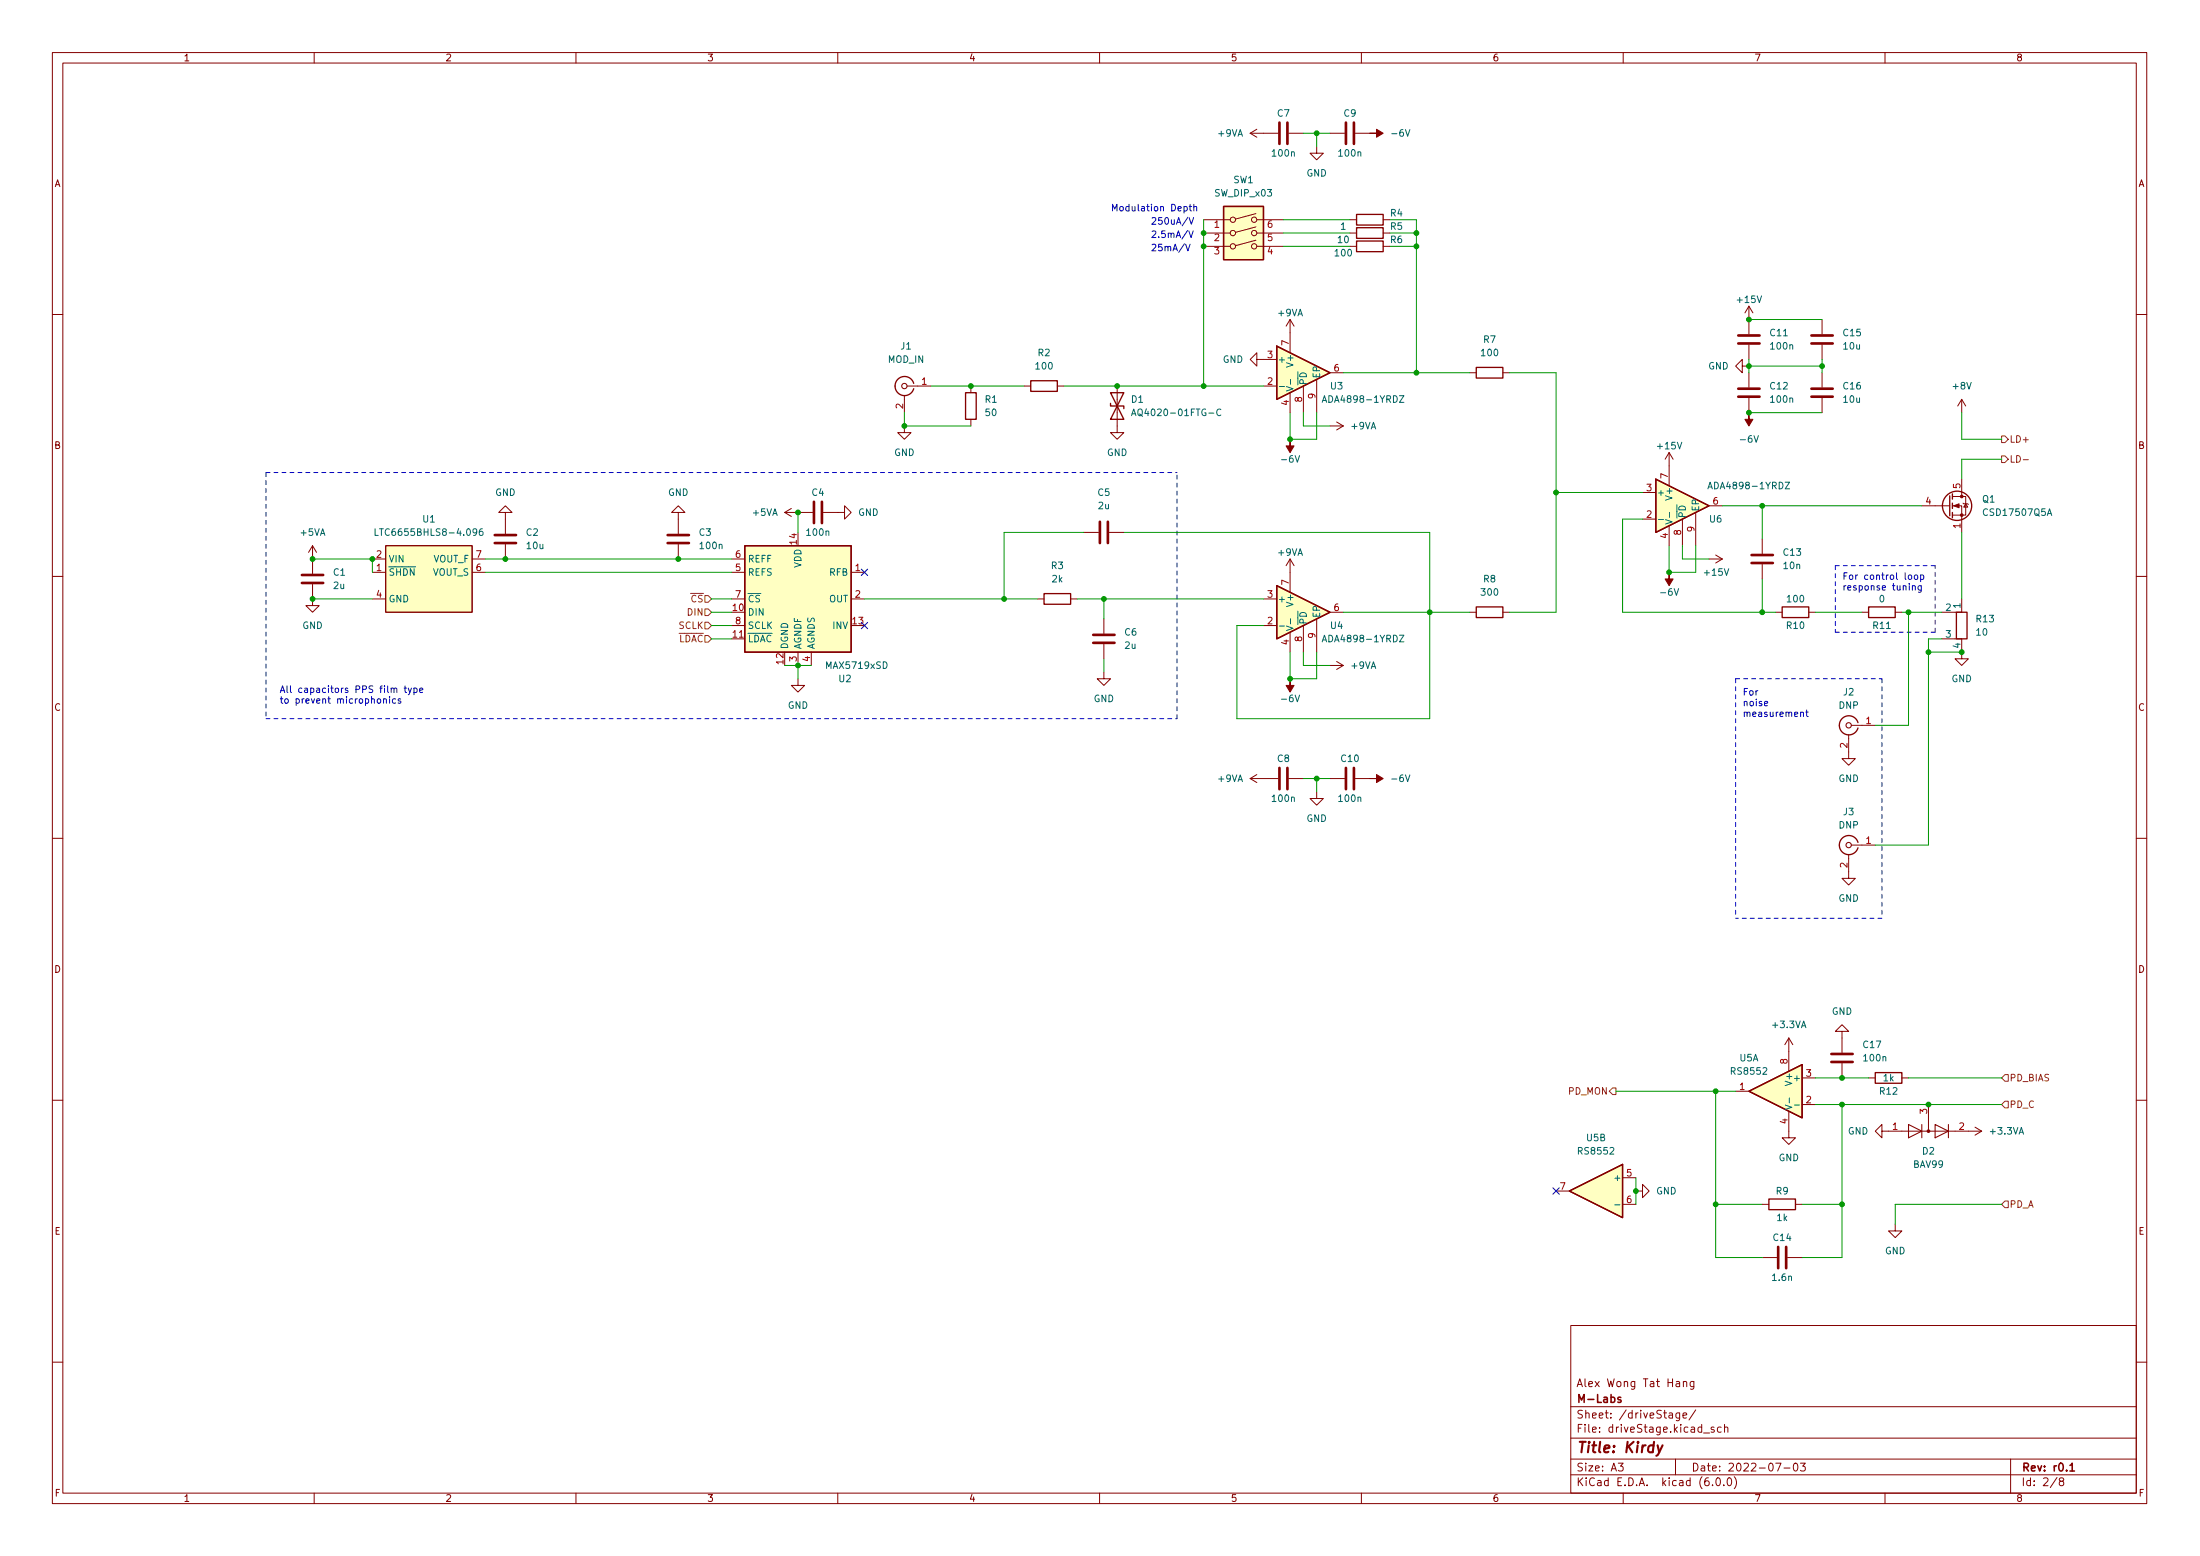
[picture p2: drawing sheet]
<svg xmlns="http://www.w3.org/2000/svg" width="420mm" height="297mm" viewBox="0 0 420 297" stroke-linecap="round" stroke-linejoin="round" font-family="sans-serif">
<g fill="none" stroke="#840000" stroke-width=".19">
<path d="M10 10h400v277h-400zM12 12h396v273h-396zM60 10v2M110 10v2M160 10v2M210 10v2M260 10v2M310 10v2M360 10v2M238.8 25.4h5.3M238.8 25.4l1.2 .8M240 24.7l-1.2 .7"/>
<path d="M246.1 25.4h2.8M251.5 28v1.2h1.2l-1.2 1.3-1.3-1.3h1.3M254 25.4h2.8M258.8 25.4h2.8M229.9 47h5M229.9 41.9h5M229.9 44.5h5M239.9 45.9l-3.9 1M239.9 43.3l-3.9 1.1M239.9 40.8l-3.9 1M240 47h5.1M240 41.9h5.1"/>
<path d="M240 44.5h5.1M257.8 47h1.3M257.8 41.9h1.3M257.8 44.5h1.3M264.2 47h1.2M264.2 41.9h1.2M264.2 44.5h1.2M334 58.5v5.3M334 58.5l-.8 1.2M334 58.5l.8 1.2M10 60h2M172.7 75.5v3.3"/>
<path d="M173.2 73.7h4.6M185.4 73.7v1.3M195.6 73.7h1.2M201.9 73.7h1.3M213.4 73.7v8.9h1.2l-1.2 1.3-1.3-1.3h1.3M240 68.6v-1.3l-1.2 1.3 1.2 1.3v-1.3h3.8M241.3 73.7h2.5M246.4 61l-.8 1.3M246.4 61v6.3M246.4 75v3.8M246.4 61l.7 1.3M248.9 73.7v5.1"/>
<path d="M251.5 72.4v6.4M254 71.2h2.5M280.7 71.2h1.2M287 71.2h1.3M332.7 69.9v-1.3l-1.2 1.3 1.2 1.3v-1.3h1.3M334 65.8v2.8M334 71.2v2.8M334 76v2.8M348 61v2.8M348 65.8v2.8M348 71.2v2.8M348 76v2.8"/>
<path d="M374.6 76.2v2.6M374.6 76.2l-.7 1.3M374.6 76.2l.8 1.3M408 60h2M96.5 97.8h1.3l-1.3-1.2-1.3 1.2h1.3v4.1M129.5 97.8h1.3l-1.3-1.2-1.2 1.2h1.2v4.1M149.9 97.8l1.2 .8M149.9 97.8h5.3M151.1 97.1l-1.2 .7M157.2 97.8h4.1v-1.2l1.3 1.2-1.3 1.3v-1.3M172.7 81.3v1.3h1.3l-1.3 1.3-1.3-1.3h1.3M185.4 80v1.3"/>
<path d="M254 81.3h2.5M255.3 80.6l1.2 .7M256.5 81.3l-1.2 .8M313.7 99.1h2.5M313.7 94h2.5M318.8 86.4l-.8 1.3M318.8 86.4v6.3M318.8 86.4l.7 1.3M321.3 99.1v5.1M323.8 97.8v6.4M326.4 96.6h2.5M367 96.6h5.4"/>
<path d="M372.9 96.6h1.7v5M372.9 94.8h2.5v3.5h-2.5M374.6 91.5v3.3M374.9 96l1 .3M375.4 96.2l.4 .6h-.8zM10 110h2M59.7 111.5v4.1h1.3l-1.3 1.3-1.3-1.3h1.3M59.7 104.2v5.3M59.7 104.2l-.8 1.2M59.7 104.2l.8 1.2M71.1 114.3h2.6M71.1 109.3h2.6"/>
<path d="M71.1 106.7h2.6M73.7 104.2h16.5v12.7h-16.5zM90.2 109.3h2.5M90.2 106.7h2.5M96.5 103.9v2.8M129.5 103.9v2.8M139.7 119.4h2.5M139.7 114.3h2.5M139.7 109.3h2.5M139.7 106.7h2.5M162.6 114.3h2.5M162.6 109.3h2.5"/>
<path d="M198.1 114.3h1.3M204.5 114.3h1.2M207 101.6h2.8M210.8 118.1v2.8M211.8 101.6h2.8M241.3 119.4h2.5M241.3 114.3h2.5M246.4 106.7v6.4M246.4 106.7l-.8 1.3M246.4 106.7l.7 1.3M248.9 119.4v5.1M251.5 118.1v6.4"/>
<path d="M254 116.9h2.5M280.7 116.9h1.2M287 116.9h1.3M318.8 100.4v3.8M326.4 106.7h2.5M327.7 106l1.2 .7M328.9 106.7l-1.2 .8M336.5 102.9v2.8M336.5 107.7v2.8M339.1 116.9h1.3M345.4 116.9h1.3M355.6 116.9h1.3"/>
<path d="M361.9 116.9h1.3M374.6 114.3v2.6h-3.8M408 110h2M139.7 122h2.5M152.4 129.6v1.2h1.3l-1.3 1.3-1.3-1.3h1.3M152.4 124.5v2.5M154.9 124.5v2.5M210.8 128.3v1.3h1.3l-1.3 1.2-1.3-1.2h1.3M210.8 123v2.8M246.4 120.7v3.8M254 127h2.5M255.3 126.3l1.2 .7"/>
<path d="M256.5 127l-1.2 .8M353.6 138.5h4.5M370.8 122h3.8v3.8h1.3l-1.3 1.2-1.2-1.2h1.2M238.8 148.6l1.2 .8M238.8 148.6h5.3M240 147.9l-1.2 .7M246.1 148.6h2.8M251.5 151.2v1.2h1.2l-1.2 1.3-1.3-1.3h1.3M254 148.6h2.8M258.8 148.6h2.8M353.1 140.2v4.6h1.2l-1.2 1.3-1.3-1.3h1.3M10 160h2"/>
<path d="M353.1 163.1v4.6h1.2l-1.2 1.2-1.3-1.2h1.3M353.6 161.3h4.5M408 160h2M341.6 198.2l-.7 1.2M341.6 198.2v6.3M341.6 198.2l.8 1.2M351.8 196.9h1.3l-1.3-1.3-1.3 1.3h1.3v4.1M10 210h2M331.5 208.3h2.5M341.6 212.1v5.1h1.3l-1.3 1.3-1.2-1.3h1.2M344.2 205.8h2.5M344.2 210.9h2.5"/>
<path d="M351.8 203v2.8M356.9 205.8h1.2M359.4 215.9v-1.2l-1.3 1.2 1.3 1.3v-1.3h19.1M363.2 205.8h1.3M368.3 210.9v5M377.2 215.2l1.3 .7M378.5 215.9l-1.3 .8M408 210h2M297.2 227.4h2.5M309.9 224.8h2.5M309.9 229.9h2.5M312.4 227.4h1.3v-1.3l1.3 1.3-1.3 1.2v-1.2"/>
<path d="M336.5 229.9h1.3M342.9 229.9h1.3M361.9 233.7v1.3h1.3l-1.3 1.3-1.2-1.3h1.2M300 253h108v32h-108zM336.5 240.1h2.8M341.4 240.1h2.8M10 260h2M300 278.5h108M300 274.5h108M300 268.5h108M309.1 279.3h.9l-.5 .6 .4 .1v.7l-.2 .1-.6-.1M320 278.5v3"/>
<path d="M320.8 269.7v1.2l-.3 .3-.4-.1M320.8 269.8l-.5-.1-.2 .3 .1 .6h.6M321.4 270.2l.7-.1v-.3l-.5-.1-.2 .2 .1 .7h.6M321.5 263.9l.2-.2 .4 .1v.9M321.5 263.7v1M323.5 263.7v1.2l-.3 .3-.3-.1M323.5 263.8l-.4-.1-.3 .3 .1 .6h.6M323.8 269.1l-1.2 2M325.4 273.6h1.1M327.4 272.5l-.4-.1-.2 .2v.2l.6 .2v.3h-.6M328.7 272.5l-.4-.1-.3 .3 .1 .6h.6M329.4 272.6l.2-.2 .3 .1 .1 .9"/>
<path d="M329.4 271.9v1.5M339.1 279.3h1l-.6 1.5M342.7 279.4l.2-.1a.8 .8 0 0 1 .5 .8 .8 .8 0 0 1-.5 .7 1 1 0 0 1-.2-1.4zM343.8 279.3h1l-.5 .6 .4 .1v.7l-.2 .1-.7-.1M384 278.5v6.5M408 260h2M60 285v2M110 285v2M160 285v2M210 285v2M260 285v2M300 281.5h108"/>
<path d="M310 285v2M327.1 283.5v.1M327.9 282.2l.2-.1a.8 .8 0 0 1 .5 .8 .8 .8 0 0 1-.5 .7 1 1 0 0 1-.2-1.4zM329.2 283.5v.1M330.1 282.2l.1-.1a.8 .8 0 0 1 .5 .8 .8 .8 0 0 1-.5 .7 1 1 0 0 1-.1-1.4zM331.2 281.9a1.72 1.72 0 0 1 0 2.3M340.7 280.2h1.2M360 285v2M392.9 282l-1.3 2M393.6 282.8l-.3-.3 .1-.2 .2-.2 .4 .1 .1 .2v.2l-.7 .2-.1 .2v.3l.3 .3 .4-.1 .1-.2v-.4l-.3-.1"/>
<circle cx="235.5" cy="41.9" r=".51"/>
<circle cx="235.5" cy="44.5" r=".51"/>
<circle cx="235.5" cy="47" r=".51"/>
<circle cx="239.5" cy="41.9" r=".51"/>
<circle cx="239.5" cy="44.5" r=".51"/>
<circle cx="239.5" cy="47" r=".51"/>
</g>
<path d="M309.5 266.8l-.3-.1-.2 .2v.2l.5 .2v.3h-.5M395.3 279.7l.5-.4v1.5M395.3 280.8h.9" fill="none" stroke="#840000" stroke-width=".3"/>
<path d="M316.6 275.9l.3 1.3M317.5 275.9l-.9 1.8-.3 .2" fill="none" stroke="#840000" stroke-width=".4"/>
<g fill="none" stroke="#840000" stroke-width=".25">
<path d="M233.7 39.4h7.6v10.2h-7.6zM259.1 46h5.1v2h-5.1zM259.1 40.9h5.1v2.1h-5.1zM259.1 43.5h5.1v2h-5.1zM174.5 73.2a1.81 1.81 0 0 0-2.8-1 1.81 1.81 0 0 0 0 3 1.81 1.81 0 0 0 2.8-1M184.4 75h2v5h-2zM196.8 72.7h5.1v2h-5.1zM212.1 77v.5h2.5v.5M212.1 75h2.5l-2.5 5h2.5zM243.8 66.1l10.2 5.1-10.2 5zM281.9 70.1h5.1v2.1h-5.1zM316.2 91.5l10.2 5.1-10.2 5z"/>
<path d="M372.4 94.7v3.8M372.9 94.3v1M372.9 96v1.1M372.9 97.8v1M142.2 104.2h20.4v20.3h-20.4zM199.4 113.3h5.1v2.1h-5.1zM243.8 111.8l10.2 5.1-10.2 5.1zM281.9 115.9h5.1v2h-5.1zM340.4 115.9h5v2h-5zM356.9 115.9h5v2h-5zM373.6 116.9h2.1v5.1h-2.1zM354.8 138a1.81 1.81 0 0 0-2.8-1 1.81 1.81 0 0 0 0 2.9 1.81 1.81 0 0 0 2.8-.9"/>
<path d="M354.8 160.8a1.81 1.81 0 0 0-2.8-1 1.81 1.81 0 0 0 0 3 1.81 1.81 0 0 0 2.8-1M334 208.3l10.2-5.1v10.2zM358.1 204.8h5.1v2h-5.1zM299.7 227.4l10.2-5.1v10.1zM337.8 228.9h5.1v2h-5.1z"/>
<circle cx="373.8" cy="96.6" r="2.79"/>
</g>
<g fill="none" stroke="#840000" stroke-width=".51">
<path d="M244.3 23.4v4.1M245.9 23.4v4.1M257 23.4v4.1M258.6 23.4v4.1M332 75.7h4M332 74.2h4M332 65.6h4M332 64h4M345.9 75.7h4.1M345.9 74.2h4.1M345.9 65.6h4.1M345.9 64h4.1"/>
<path d="M155.4 95.8v4.1M157 95.8v4.1M210.1 99.6v4.1M211.6 99.6v4.1M57.7 111.3h4M57.7 109.8h4M94.5 103.7h4.1M94.5 102.1h4.1M127.5 103.7h4.1M127.5 102.1h4.1M334.5 107.5h4.1M334.5 106h4.1"/>
<path d="M208.8 122.7h4.1M208.8 121.2h4.1M244.3 146.6v4.1M245.9 146.6v4.1M257 146.6v4.1M258.6 146.6v4.1M349.8 202.7h4M349.8 201.2h4M339.6 238v4.1M341.1 238v4.1"/>
</g>
<g fill="none" stroke="#840000" stroke-width=".2">
<path d="M364.5 214.7l2.5 1.2-2.5 1.3zM367 214.7v2.5M369.6 214.7l2.5 1.2-2.5 1.3zM372.1 214.7v2.5"/>
<circle cx="172.7" cy="73.7" r=".51"/>
<circle cx="353.1" cy="138.5" r=".51"/>
<circle cx="353.1" cy="161.3" r=".51"/>
</g>
<g fill="#840000" stroke="#840000" stroke-width=".19">
<path d="M246.4 83.9v1.2h.7l-.7 1.3-.8-1.3h.8z"/>
<path d="M246.4 129.6v1.2h.7l-.7 1.3-.8-1.3h.8z"/>
<path d="M318.8 109.3v1.2h.7l-.7 1.3-.8-1.3h.8z"/>
<path d="M373.1 96.6l1-.4v.7z"/>
<path d="M261.6 148.6h1.3v-.7l1.3 .7-1.3 .8v-.8z"/>
<path d="M261.6 25.4h1.3v-.7l1.3 .7-1.3 .8v-.8z"/>
<path d="M334 78.8v1.2h.8l-.8 1.3-.8-1.3h.8z"/>
<circle cx="368.3" cy="215.9" r=".25"/>
<circle cx="374.6" cy="98.3" r=".25"/>
<circle cx="374.6" cy="94.8" r=".25"/>
</g>
<g fill="#ffffc2" stroke="#ffffc2" stroke-width=".19">
<path d="M299.7 227.4l10.2-5.1v10.1z"/>
<path d="M334 208.3l10.2-5.1v10.2z"/>
<path d="M243.8 111.8l10.2 5.1-10.2 5.1z"/>
<path d="M142.2 104.2h20.4v20.3h-20.4z"/>
<path d="M73.7 104.2h16.5v12.7h-16.5z"/>
<path d="M243.8 66.1l10.2 5.1-10.2 5z"/>
<path d="M316.2 91.5l10.2 5.1-10.2 5z"/>
<path d="M233.7 39.4h7.6v10.2h-7.6z"/>
</g>
<g fill="none" stroke="#006464" stroke-width=".19">
<path d="M216.1 79.4l.4-1.3 .4 1.3M216.2 79h.6M233.2 78.2a.6 .6 0 0 0-.9 .4 .6 .6 0 0 0 .6 .8l.3-.2M244.3 73.8h1M245.7 73.8l1.3 .4-1.3 .4M246.5 72.4v1M252.5 76.8l.4-1.3 .5 1.3M252.6 76.4h.6M267.3 75.5h.8l-.8 1.3h.8M316.7 99.2h1M318.1 99.2l1.2 .4-1.2 .4M318.9 97.8v1"/>
<path d="M326.2 93.3l.4-1.2 .4 1.2M326.3 93h.6M340.9 92.1h.9l-.9 1.2h.9M71.6 100.9v1.3h.6M92.1 100.9l-.3 .1a.86 .86 0 0 0 0 1.2l.4-.1 .1-.4-.3-.3h-.2l-.3 .3M244.3 119.5h1M245.7 119.5l1.3 .4-1.3 .5M246.5 118.1v1M252.5 122.5l.4-1.2 .5 1.2M252.6 122.2h.6M267.3 121.3h.8l-.8 1.2h.8M340.9 211l1.3 .4-1.3 .4"/>
<path d="M341.7 209.6v.9M342.7 210.9h1M308.4 230h1"/>
</g>
<path d="M382.3 83.2h.6l.6 .7-.6 .6h-.6zM382.3 87h.6l.6 .7-.6 .6h-.6zM386.4 87.8h1M134.6 116.2h.7l.6 .7-.6 .6h-.7zM134.6 113.7h.7l.6 .6-.6 .7h-.7zM134.6 118.8h.7l.6 .6-.6 .7h-.7zM134.6 121.3h.7l.6 .7-.6 .6h-.7zM308 207.7h.6v1.3h-.6l-.7-.7zM382.9 205.1h.6v1.3h-.6l-.6-.6zM382.9 210.2h.6v1.3h-.6l-.6-.6zM382.9 229.3h.6v1.2h-.6l-.6-.6z" fill="none" stroke="#725600" stroke-width=".19"/>
<g fill="none" stroke="#0000c2" stroke-width=".19">
<path d="M226.1 39.5l.4-.1 .2 .3-.1 .5h-.5M227.1 39.4h.5M227.3 39v1.1l.3 .2M228 39.5l.2-.1 .3 .1 .1 .8M228 39v1.3M226.4 46.6l.5 1.3 .4-1.3M227 44.1l.5 1.2 .4-1.2M227.1 41.5l.4 1.3 .5-1.3M364.5 109.9l.2-.1 .3 .1 .1 .5-.1 .2h-.3l-.2-.1zM365.2 111.9l.2-.1 .3 .1 .1 .8M365.2 111.8v.9M365.7 109.8h.3l.3 .2v.4l-.3 .2h-.3l-.1-.2z"/>
<path d="M366.8 109.8h.4l.2 .2-.1 .6h-.5M366.8 109.8v1.2M366.9 111.8v1l-.2 .3-.3-.1M366.9 111.9l-.3-.1-.3 .3 .1 .5h.5M72.2 133.5l.3-.1 .2 .2v.4l-.2 .2h-.3l-.2-.2zM73.3 133.5l.1-.1 .3 .1 .1 .7M73.3 133.4v.8M74.4 133.4v.8M75.2 131.5l.2-.1h.3l.1 .8M75.6 133.5l-.4-.1-.3 .2 .2 .6h.5M76.5 133.5l-.3-.1-.2 .2 .1 .2 .4 .1v.3h-.5M77.2 131.4h.5"/>
<path d="M77.4 130.9v1.1l.3 .2M78 131.4l.3 .8M78.6 131.4l-.4 1.1-.2 .1M79.1 131.4h.3l.3 .2-.2 .5h-.4M79.1 131.4v1.2M80.1 131.8l.7-.1-.1-.3h-.4l-.2 .1 .1 .6h.5M337 134.3l.6-.1-.1-.2-.3-.1-.2 .2 .1 .6h.4M343.9 136.1l.2-.2 .3 .1v.8M344.9 135.9h.4M345 135.5v1.1l.3 .2"/>
</g>
<path d="M50.8 90.2v47M50.8 90.2h174M350.5 108v12.7M350.5 108h19.1M50.8 137.2h174M224.8 137.2v-47M331.5 129.6v45.7M331.5 129.6h27.9M350.5 120.7h19.1M359.4 129.6v45.7M369.6 120.7v-12.7M359.4 175.3h-27.9" fill="none" stroke="#0000c2" stroke-width=".19" stroke-dasharray=".8 .8"/>
<g fill="none" stroke="#009600" stroke-width=".19">
<path d="M248.9 25.4h5.1M251.5 25.4v2.6M229.9 41.9v31.8M245.1 41.9h12.7M245.1 44.5h12.7M245.1 47h12.7M265.4 41.9h5.1v29.3M265.4 44.5h5.1M265.4 47h5.1M172.7 78.8v2.5h12.7M177.8 73.7h17.8M203.2 73.7h38.1"/>
<path d="M246.4 78.8v5.1h5.1v-5.1M248.9 78.8v2.5h5.1M256.5 71.2h24.2M288.3 71.2h8.9v45.7h-8.9M334 78.8h14M334 69.9h14M334 61h14M334 68.6v2.6M348 68.6v2.6M374.6 78.8v5.1h7.7M152.4 97.8v3.8M297.2 94h16.5"/>
<path d="M313.7 99.1h-3.8v17.8h29.2M328.9 96.6h38.1M336.5 96.6v6.3M382.3 87.7h-7.7v3.8M59.7 114.3h11.4M59.7 106.7h11.4v2.6M92.7 109.3h47M92.7 106.7h47M135.9 116.9h3.8M135.9 114.3h3.8M135.9 119.4h3.8M165.1 114.3h33"/>
<path d="M205.7 114.3h35.6M207 101.6h-15.2v12.7M210.8 114.3v3.8M214.6 101.6h58.4v35.6h-36.8v-17.8h5.1M256.5 116.9h24.2M318.8 104.2v5.1h5v-5.1M321.3 104.2v2.5h5.1M336.5 110.5v6.4M346.7 116.9h8.9M363.2 116.9h7.6M364.5 116.9v21.6h-6.4M374.6 101.6v12.7"/>
<path d="M135.9 122h3.8M149.9 127h5M152.4 127v2.6M210.8 125.8v2.5M246.4 124.5v5.1h5.1v-5.1M248.9 124.5v2.5h5.1M368.3 124.5h6.3M370.8 122h-2.5v39.3h-10.2M248.9 148.6h5.1M251.5 148.6v2.6M308.6 208.3h22.9M327.7 208.3v31.8h8.8"/>
<path d="M346.7 205.8h10.2M346.7 210.9h35.6M351.8 210.9v29.2h-7.6M364.5 205.8h17.8M312.4 224.8v5.1M327.7 229.9h8.8M344.2 229.9h7.6M382.3 229.9h-20.4v3.8"/>
</g>
<path d="M164.5 108.6l1.2 1.3M164.5 118.8l1.2 1.2M165.7 108.6l-1.2 1.3M165.7 118.8l-1.2 1.2M296.6 226.8l1.2 1.2M297.8 226.8l-1.2 1.2" fill="none" stroke="#000084" stroke-width=".19"/>
<g fill="#009600" stroke="#009600" stroke-width=".19">
<circle cx="368.3" cy="210.9" r=".46"/>
<circle cx="312.4" cy="227.4" r=".46"/>
<circle cx="351.8" cy="229.9" r=".46"/>
<circle cx="351.8" cy="205.8" r=".46"/>
<circle cx="327.7" cy="229.9" r=".46"/>
<circle cx="327.7" cy="208.3" r=".46"/>
<circle cx="318.8" cy="109.3" r=".46"/>
<circle cx="273" cy="116.9" r=".46"/>
<circle cx="270.5" cy="71.2" r=".46"/>
<circle cx="251.5" cy="148.6" r=".46"/>
<circle cx="246.4" cy="129.6" r=".46"/>
<circle cx="334" cy="61" r=".46"/>
<circle cx="297.2" cy="94" r=".46"/>
<circle cx="334" cy="69.9" r=".46"/>
<circle cx="336.5" cy="96.6" r=".46"/>
<circle cx="334" cy="78.8" r=".46"/>
<circle cx="348" cy="69.9" r=".46"/>
<circle cx="368.3" cy="124.5" r=".46"/>
<circle cx="336.5" cy="116.9" r=".46"/>
<circle cx="351.8" cy="210.9" r=".46"/>
<circle cx="364.5" cy="116.9" r=".46"/>
<circle cx="374.6" cy="124.5" r=".46"/>
<circle cx="210.8" cy="114.3" r=".46"/>
<circle cx="191.8" cy="114.3" r=".46"/>
<circle cx="213.4" cy="73.7" r=".46"/>
<circle cx="229.9" cy="73.7" r=".46"/>
<circle cx="246.4" cy="83.9" r=".46"/>
<circle cx="152.4" cy="97.8" r=".46"/>
<circle cx="152.4" cy="127" r=".46"/>
<circle cx="172.7" cy="81.3" r=".46"/>
<circle cx="185.4" cy="73.7" r=".46"/>
<circle cx="229.9" cy="47" r=".46"/>
<circle cx="270.5" cy="44.5" r=".46"/>
<circle cx="270.5" cy="47" r=".46"/>
<circle cx="229.9" cy="44.5" r=".46"/>
<circle cx="251.5" cy="25.4" r=".46"/>
<circle cx="129.5" cy="106.7" r=".46"/>
<circle cx="96.5" cy="106.7" r=".46"/>
<circle cx="71.1" cy="106.7" r=".46"/>
<circle cx="59.7" cy="114.3" r=".46"/>
<circle cx="59.7" cy="106.7" r=".46"/>
</g>
<text font-size="2.8" fill="#840000" x="301" y="277.3">Title: Kirdy</text>
<g font-size="2.1" fill="#840000">
<text x="301" y="267.8">M-Labs</text>
<text x="301" y="264.8">Alex Wong Tat Hang</text>
<text x="301" y="273.5">File: driveStage.kicad_sch</text>
<text x="301" y="270.8">Sheet: /driveStage/</text>
<text x="301" y="280.9">Size: A3</text>
<text x="323" y="280.9">Date: 2022-07-03</text>
<text x="386" y="280.9">Rev: r0.1</text>
<text x="301" y="283.7">KiCad E.D.A. kicad (6.0.0)</text>
<text x="386" y="283.7">Id: 2/8</text>
</g>
<g font-size="1.8" fill="#840000">
<text x="35" y="11.7">1</text>
<text x="85" y="11.7">2</text>
<text x="135" y="11.7">3</text>
<text x="185" y="11.7">4</text>
<text x="235" y="11.7">5</text>
<text x="285" y="11.7">6</text>
<text x="335" y="11.7">7</text>
<text x="385" y="11.7">8</text>
<text x="10.3" y="35.7">A</text>
<text x="408.3" y="35.7">A</text>
<text x="10.3" y="85.7">B</text>
<text x="408.3" y="85.7">B</text>
<text x="10.3" y="135.7">C</text>
<text x="408.3" y="135.7">C</text>
<text x="10.3" y="185.7">D</text>
<text x="408.3" y="185.7">D</text>
<text x="10.4" y="235.7">E</text>
<text x="408.4" y="235.7">E</text>
<text x="10.4" y="285.7">F</text>
<text x="35" y="286.7">1</text>
<text x="85" y="286.7">2</text>
<text x="135" y="286.7">3</text>
<text x="185" y="286.7">4</text>
<text x="235" y="286.7">5</text>
<text x="285" y="286.7">6</text>
<text x="335" y="286.7">7</text>
<text x="385" y="286.7">8</text>
<text x="408.4" y="285.7">F</text>
</g>
<g font-size="1.8" fill="#006464">
<text x="244" y="22.3">C7</text>
<text x="256.7" y="22.3">C9</text>
<text x="232.7" y="26.1">+9VA</text>
<text x="243.1" y="29.9">100n</text>
<text x="255.8" y="29.9">100n</text>
<text x="266.1" y="26.1">-6V</text>
<text x="235.6" y="35">SW1</text>
<text x="249.5" y="33.7">GND</text>
<text x="232.1" y="37.5">SW_DIP_x03</text>
<text x="265.6" y="41.3">R4</text>
<text x="255.6" y="46.4">10</text>
<text x="256" y="43.9">1</text>
<text x="265.6" y="46.4">R6</text>
<text x="265.6" y="43.9">R5</text>
<text x="255.1" y="48.9">100</text>
<text x="331.9" y="57.8">+15V</text>
<text x="244.1" y="60.4">+9VA</text>
<text x="283.3" y="65.4">R7</text>
<text x="338.1" y="64.2">C11</text>
<text x="352.1" y="64.2">C15</text>
<text x="169.6" y="69.3">MOD_IN</text>
<text x="172.1" y="66.7">J1</text>
<text x="197.9" y="70.5">100</text>
<text x="198.3" y="68">R2</text>
<text x="233.5" y="69.3">GND</text>
<text x="244" y="69.3">+</text>
<text x="247" y="69.7" transform="rotate(-90 247 69.7)">V+</text>
<text x="283" y="68">100</text>
<text x="326.2" y="70.5">GND</text>
<text x="338.3" y="66.7">100n</text>
<text x="352.1" y="66.7">10u</text>
<text x="188.1" y="76.9">R1</text>
<text x="216.1" y="76.9">D1</text>
<text x="249.6" y="73.6" transform="rotate(-90 249.6 73.6)">~{PD}</text>
<text x="252.1" y="72.3" transform="rotate(-90 252.1 72.3)">EP</text>
<text x="253.3" y="76.9">ADA4898-1YRDZ</text>
<text x="254.1" y="74.3">U3</text>
<text x="338.1" y="74.3">C12</text>
<text x="338.3" y="76.9">100n</text>
<text x="352.1" y="74.3">C16</text>
<text x="352.1" y="76.9">10u</text>
<text x="373.1" y="74.3">+8V</text>
<text x="188.3" y="79.4">50</text>
<text x="217.4" y="79.4">AQ4020-01FTG-C</text>
<text x="258.1" y="82">+9VA</text>
<text x="170.8" y="87">GND</text>
<text x="211.4" y="87">GND</text>
<text x="245" y="88.3">-6V</text>
<text x="316.7" y="85.8">+15V</text>
<text x="332.6" y="84.5">-6V</text>
<text x="94.6" y="94.7">GND</text>
<text x="127.6" y="94.7">GND</text>
<text x="155.1" y="94.7">C4</text>
<text x="209.7" y="94.7">C5</text>
<text x="316.4" y="94.7">+</text>
<text x="319.4" y="95.1" transform="rotate(-90 319.4 95.1)">V+</text>
<text x="326.9" y="93.4">ADA4898-1YRDZ</text>
<text x="378.6" y="95.9">Q1</text>
<text x="80.8" y="99.7">U1</text>
<text x="143.8" y="98.5">+5VA</text>
<text x="163.9" y="98.5">GND</text>
<text x="209.8" y="97.2">2u</text>
<text x="321.9" y="99" transform="rotate(-90 321.9 99)">~{PD}</text>
<text x="324.5" y="97.7" transform="rotate(-90 324.5 97.7)">EP</text>
<text x="326.5" y="99.7">U6</text>
<text x="379.1" y="98.5">CSD17507Q5A</text>
<text x="57.5" y="102.3">+5VA</text>
<text x="72.8" y="102.3">LTC6655BHLS8-4.096</text>
<text x="74.2" y="107.4">VIN</text>
<text x="82.7" y="107.4">VOUT_F</text>
<text x="100.5" y="102.3">C2</text>
<text x="100.7" y="104.8">10u</text>
<text x="133.5" y="102.3">C3</text>
<text x="133.8" y="104.8">100n</text>
<text x="142.7" y="107.4">REFF</text>
<text x="154.2" y="102.3">100n</text>
<text x="244.1" y="106.1">+9VA</text>
<text x="340.7" y="106.1">C13</text>
<text x="63.7" y="109.9">C1</text>
<text x="63.7" y="112.4">2u</text>
<text x="74.2" y="109.9">~{SHDN} VOUT_S</text>
<text x="142.7" y="109.9">REFS</text>
<text x="153" y="108.4" transform="rotate(-90 153 108.4)">VDD</text>
<text x="158.4" y="109.9">RFB</text>
<text x="200.8" y="108.6">R3</text>
<text x="200.9" y="111.2">2k</text>
<text x="283" y="113.7">300</text>
<text x="283.3" y="111.2">R8</text>
<text x="317.4" y="113.7">-6V</text>
<text x="325.7" y="109.9">+15V</text>
<text x="340.7" y="108.6">10n</text>
<text x="74.2" y="115">GND</text>
<text x="142.7" y="117.5">DIN</text>
<text x="142.7" y="115">~{CS}</text>
<text x="158.3" y="115">OUT</text>
<text x="244" y="115">+</text>
<text x="247" y="115.4" transform="rotate(-90 247 115.4)">V+</text>
<text x="249.6" y="119.3" transform="rotate(-90 249.6 119.3)">~{PD}</text>
<text x="252.1" y="118" transform="rotate(-90 252.1 118)">EP</text>
<text x="341.4" y="115">100</text>
<text x="358.9" y="115">0</text>
<text x="371.6" y="116.6">2</text>
<text x="374.4" y="116.1" transform="rotate(-90 374.4 116.1)">1</text>
<text x="377.5" y="118.8">R13</text>
<text x="57.7" y="120.1">GND</text>
<text x="142.7" y="122.6">~{LDAC}</text>
<text x="142.7" y="120.1">SCLK</text>
<text x="150.5" y="124" transform="rotate(-90 150.5 124)">DGND</text>
<text x="153" y="124" transform="rotate(-90 153 124)">AGNDF</text>
<text x="155.6" y="124" transform="rotate(-90 155.6 124)">AGNDS</text>
<text x="159.1" y="120.1">INV</text>
<text x="214.8" y="121.3">C6</text>
<text x="214.9" y="123.9">2u</text>
<text x="253.3" y="122.6">ADA4898-1YRDZ</text>
<text x="254.1" y="120.1">U4</text>
<text x="341.3" y="120.1">R10</text>
<text x="357.8" y="120.1">R11</text>
<text x="371.6" y="121.7">3</text>
<text x="374.4" y="123.7" transform="rotate(-90 374.4 123.7)">4</text>
<text x="377.5" y="121.3">10</text>
<text x="158" y="127.7">MAX5719xSD</text>
<text x="160.2" y="130.2">U2</text>
<text x="258.1" y="127.7">+9VA</text>
<text x="372.7" y="130.2">GND</text>
<text x="150.4" y="135.3">GND</text>
<text x="208.9" y="134">GND</text>
<text x="245" y="134">-6V</text>
<text x="351.2" y="135.3">DNP</text>
<text x="352.1" y="132.8">J2</text>
<text x="232.7" y="149.3">+9VA</text>
<text x="244" y="145.5">C8</text>
<text x="256.2" y="145.5">C10</text>
<text x="266.1" y="149.3">-6V</text>
<text x="351.1" y="149.3">GND</text>
<text x="243.1" y="153.1">100n</text>
<text x="255.8" y="153.1">100n</text>
<text x="352.1" y="155.6">J3</text>
<text x="249.5" y="156.9">GND</text>
<text x="351.2" y="158.2">DNP</text>
<text x="351.1" y="172.1">GND</text>
<text x="338.7" y="196.3">+3.3VA</text>
<text x="349.8" y="193.7">GND</text>
<text x="332.2" y="202.6">U5A</text>
<text x="355.9" y="200.1">C17</text>
<text x="356.1" y="202.6">100n</text>
<text x="330.8" y="205.1">RS8552</text>
<text x="342.3" y="206.8" transform="rotate(-90 342.3 206.8)">V+</text>
<text x="343" y="206.4">+</text>
<text x="359.1" y="209">R12</text>
<text x="359.7" y="206.4">1k</text>
<text x="301.6" y="220.4">RS8552</text>
<text x="303" y="217.8">U5B</text>
<text x="339.7" y="221.7">GND</text>
<text x="352.9" y="216.6">GND</text>
<text x="367.2" y="220.4">D2</text>
<text x="380.2" y="216.6">+3.3VA</text>
<text x="308.7" y="225.5">+</text>
<text x="365.5" y="222.9">BAV99</text>
<text x="316.3" y="228">GND</text>
<text x="339.2" y="228">R9</text>
<text x="339.4" y="233.1">1k</text>
<text x="338.7" y="236.9">C14</text>
<text x="360" y="239.4">GND</text>
<text x="338.6" y="244.5">1.6n</text>
</g>
<g font-size="1.8" fill="#0000c2">
<text x="212.1" y="40.3">Modulation Depth</text>
<text x="219.7" y="47.9">25mA/V</text>
<text x="219.7" y="42.9">250uA/V</text>
<text x="219.7" y="45.4">2.5mA/V</text>
<text x="351.8" y="110.7">For control loop</text>
<text x="351.8" y="112.7">response tuning</text>
<text x="53.3" y="132.3">All capacitors PPS film type</text>
<text x="53.3" y="134.3">to prevent microphonics</text>
<text x="332.7" y="132.8">For</text>
<text x="332.7" y="134.8">noise</text>
<text x="332.7" y="136.8">measurement</text>
</g>
<g font-size="1.8" fill="#a90000">
<text x="231.9" y="43.5">1</text>
<text x="231.9" y="46">2</text>
<text x="242.1" y="46">5</text>
<text x="242.1" y="43.5">6</text>
<text x="231.9" y="48.6">3</text>
<text x="242.1" y="48.6">4</text>
<text x="246.1" y="65.9" transform="rotate(-90 246.1 65.9)">7</text>
<text x="242.1" y="68.4">3</text>
<text x="254.8" y="70.9">6</text>
<text x="172.5" y="78" transform="rotate(-90 172.5 78)">2</text>
<text x="176" y="73.4">1</text>
<text x="242.1" y="73.4">2</text>
<text x="246.1" y="77.4" transform="rotate(-90 246.1 77.4)">4</text>
<text x="248.7" y="76.7" transform="rotate(-90 248.7 76.7)">8</text>
<text x="251.2" y="76.1" transform="rotate(-90 251.2 76.1)">9</text>
<text x="314.5" y="93.8">3</text>
<text x="318.5" y="91.3" transform="rotate(-90 318.5 91.3)">7</text>
<text x="374.4" y="93.2" transform="rotate(-90 374.4 93.2)">5</text>
<text x="314.5" y="98.8">2</text>
<text x="323.6" y="101.5" transform="rotate(-90 323.6 101.5)">9</text>
<text x="327.2" y="96.3">6</text>
<text x="367.8" y="96.3">4</text>
<text x="374.4" y="100.9" transform="rotate(-90 374.4 100.9)">1</text>
<text x="71.9" y="106.5">2</text>
<text x="90.9" y="106.5">7</text>
<text x="140.5" y="106.5">6</text>
<text x="152.1" y="103.9" transform="rotate(-90 152.1 103.9)">14</text>
<text x="318.5" y="102.8" transform="rotate(-90 318.5 102.8)">4</text>
<text x="321.1" y="102.1" transform="rotate(-90 321.1 102.1)">8</text>
<text x="71.9" y="109">1</text>
<text x="90.9" y="109">6</text>
<text x="140.5" y="109">5</text>
<text x="163.3" y="109">1</text>
<text x="246.1" y="111.7" transform="rotate(-90 246.1 111.7)">7</text>
<text x="71.9" y="114.1">4</text>
<text x="140" y="116.6">10</text>
<text x="140.5" y="114.1">7</text>
<text x="140.5" y="119.2">8</text>
<text x="162.8" y="119.2">13</text>
<text x="163.3" y="114.1">2</text>
<text x="242.1" y="119.2">2</text>
<text x="242.1" y="114.1">3</text>
<text x="254.8" y="116.6">6</text>
<text x="140" y="121.7">11</text>
<text x="246.1" y="123.1" transform="rotate(-90 246.1 123.1)">4</text>
<text x="248.7" y="122.4" transform="rotate(-90 248.7 122.4)">8</text>
<text x="251.2" y="121.8" transform="rotate(-90 251.2 121.8)">9</text>
<text x="149.6" y="126.8" transform="rotate(-90 149.6 126.8)">12</text>
<text x="152.1" y="126.3" transform="rotate(-90 152.1 126.3)">3</text>
<text x="154.7" y="126.3" transform="rotate(-90 154.7 126.3)">4</text>
<text x="352.8" y="142.8" transform="rotate(-90 352.8 142.8)">2</text>
<text x="356.4" y="138.2">1</text>
<text x="356.4" y="161.1">1</text>
<text x="352.8" y="165.6" transform="rotate(-90 352.8 165.6)">2</text>
<text x="341.4" y="203.1" transform="rotate(-90 341.4 203.1)">8</text>
<text x="332.2" y="208.1">1</text>
<text x="344.9" y="205.5">3</text>
<text x="341.4" y="214.5" transform="rotate(-90 341.4 214.5)">4</text>
<text x="344.9" y="210.6">2</text>
<text x="361.5" y="215.7">1</text>
<text x="368" y="212.6" transform="rotate(-90 368 212.6)">3</text>
<text x="374.2" y="215.7">2</text>
<text x="298" y="227.1">7</text>
<text x="310.7" y="224.6">5</text>
<text x="310.7" y="229.7">6</text>
</g>
<g font-size="1.8" fill="#725600">
<text x="383.7" y="84.5">LD+</text>
<text x="383.7" y="88.3">LD-</text>
<text x="130.6" y="115">~{CS}</text>
<text x="131.4" y="117.5">DIN</text>
<text x="128.1" y="122.6">~{LDAC}</text>
<text x="129.6" y="120.1">SCLK</text>
<text x="299.6" y="209">PD_MON</text>
<text x="383.7" y="206.4">PD_BIAS</text>
<text x="383.7" y="211.5">PD_C</text>
<text x="383.7" y="230.5">PD_A</text>
</g>
</svg>
